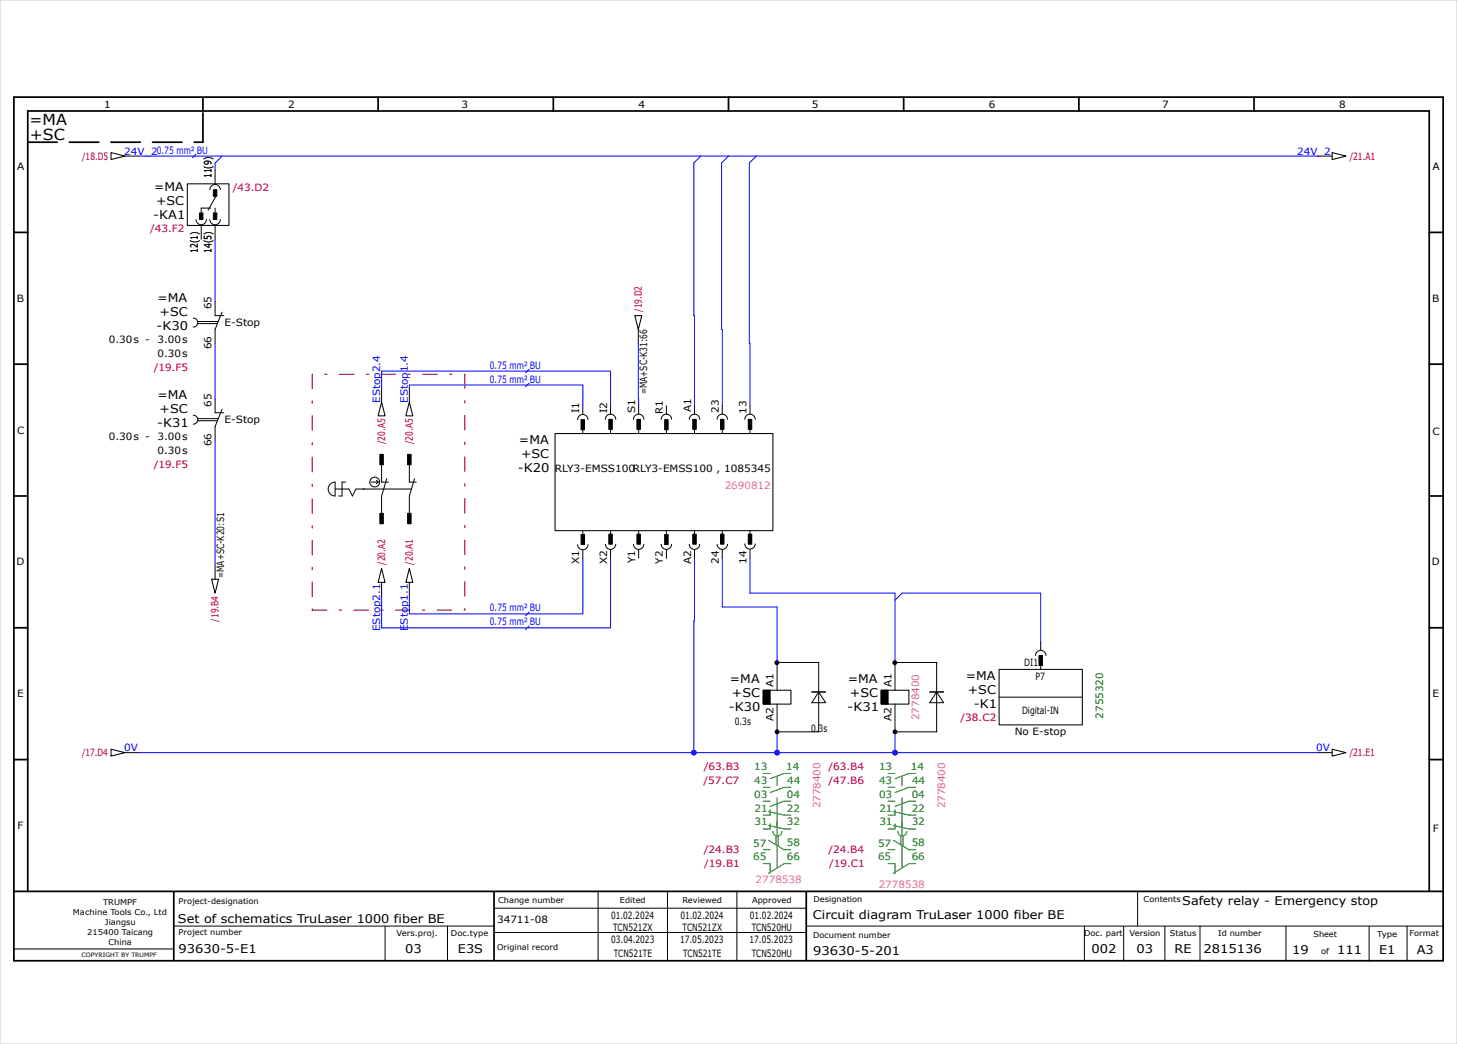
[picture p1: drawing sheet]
<svg xmlns="http://www.w3.org/2000/svg" width="420mm" height="301mm" viewBox="0 0 420 301" stroke-linecap="round" stroke-linejoin="round" font-family="sans-serif">
<g fill="none" stroke="#000" stroke-width=".5">
<path d="M4 28h412v249h-412zM58.5 28.2v3.8M109 28v4M159.5 28v4M210 28v4M260.5 28v4M311 28v4M361.5 28v4M4 67h4M412 67h4M4 105h4M412 105h4"/>
<path d="M4 143h4M412 143h4M4 181h4M412 181h4M4 219h4M412 219h4M4 257h412M8 257v-225h404v225M50.1 257.1v19.8M142.4 257.2v19.8M232.4 257.1v19.7"/>
</g>
<g fill="none" stroke="#000" stroke-width=".29">
<path d="M36 45h4M60.5 54.7a1.5 1.5 0 0 1 1.5-1.5 1.5 1.5 0 0 1 1.5 1.5M60.7 60h-2.7v1.3M62 49v4M62 55v2l-2 3.6M62 60v1.3M380 45h4M56.5 63.3a1.5 1.5 0 0 0 1.5 1.5 1.5 1.5 0 0 0 1.5-1.5M58 65v4M60.5 63.3a1.5 1.5 0 0 0 1.5 1.5 1.5 1.5 0 0 0 1.5-1.5M62 65v4M55.7 91.7a1.3 1.3 0 0 1 1.3 1.3 1.3 1.3 0 0 1-1.3 1.3"/>
<path d="M57 92.7h5.9M57 93.3h5.6M62 87v4h2.5M64 90l-2 5v4M184 95v4M55.7 119.7a1.3 1.3 0 0 1 1.3 1.3 1.3 1.3 0 0 1-1.3 1.3M62 115v4h2.5M64 118l-2 5v4M110 111.9v4M118 111.9v4M168 117v2.5M176 116.9v2.5"/>
<path d="M184.1 116.9v2.5M192.1 117v2.5M200.2 116.9v2.5M208.2 116.9v2.5M216.2 116.9v2.5M57 120.7h5.9M57 121.3h5.6M95.2 139.6l1.4-.6v4a2 2 0 0 1-1.8-1.2 2 2 0 0 1 .4-2.2zM99.6 139h-1v4h-1M107 139h2M108.5 138.5l.5 .5M109 139l-.5 .5"/>
<path d="M110 131v8h2M111.5 138l-1.5 5v6M118 134v5h2M119.5 138l-1.5 5v6M166.5 121a1.5 1.5 0 0 1 1.5-1.5 1.5 1.5 0 0 1 1.5 1.5M168 123v2M174.5 120.9a1.5 1.5 0 0 1 1.5-1.5 1.5 1.5 0 0 1 1.5 1.5M176 122.9v2M182.6 120.9a1.5 1.5 0 0 1 1.5-1.5 1.5 1.5 0 0 1 1.5 1.5M184.1 122.9v2M190.6 120.9a1.5 1.5 0 0 1 1.5-1.5 1.5 1.5 0 0 1 1.5 1.5M192.1 123v2"/>
<path d="M198.7 120.9a1.5 1.5 0 0 1 1.5-1.5 1.5 1.5 0 0 1 1.5 1.5M200.2 122.9v2M206.7 120.9a1.5 1.5 0 0 1 1.5-1.5 1.5 1.5 0 0 1 1.5 1.5M208.2 122.9v2M214.7 120.9a1.5 1.5 0 0 1 1.5-1.5 1.5 1.5 0 0 1 1.5 1.5M216.2 122.9v2M100.6 141l1 2 1-2M166.5 157a1.5 1.5 0 0 0 1.5 1.5 1.5 1.5 0 0 0 1.5-1.5M168 153v2M168 158.5v2.5M174.5 156.9a1.5 1.5 0 0 0 1.5 1.5 1.5 1.5 0 0 0 1.5-1.5M176 152.9v2"/>
<path d="M176 158.4v2.5M182.6 156.9a1.5 1.5 0 0 0 1.5 1.5 1.5 1.5 0 0 0 1.5-1.5M184.1 152.9v2M184.1 158.4v2.5M190.6 156.9a1.5 1.5 0 0 0 1.5 1.5 1.5 1.5 0 0 0 1.5-1.5M192.1 153v2M192.1 158.5v2.5M198.7 156.9a1.5 1.5 0 0 0 1.5 1.5 1.5 1.5 0 0 0 1.5-1.5M200.2 152.9v2M200.2 158.4v2.5M206.7 156.9a1.5 1.5 0 0 0 1.5 1.5 1.5 1.5 0 0 0 1.5-1.5M208.2 152.9v2"/>
<path d="M208.2 158.4v2.5M214.7 156.8a1.5 1.5 0 0 0 1.5 1.5 1.5 1.5 0 0 0 1.5-1.5M216.2 152.9v2M216.2 158.4v2.5M62 163v4M110 167.9v4M118 167.9v4M234 199.5h4M236 191v20M236 199.5l2 3.1h-4zM236.1 191h-12.1v8M258 199v-8h12.1l-.1 20h-12v-8"/>
<path d="M268 199.5h4M270 199.5l2 3.1h-4zM298.5 189a1.5 1.5 0 0 1 1.5-1.5 1.5 1.5 0 0 1 1.5 1.5M300 185v2.5M300 192v1M36 217h4M224 203v8h12.1M288 201h24M380 217h4M172.4 256.9v20M192.4 256.9v20M212.4 256.9v20"/>
<path d="M327.9 256.9v10M4.1 273.6h45.7M50.1 267h92.2M111 267v10M129 267v10M142.4 261.9h90M142.4 268.9h90M232.5 267h183.5M312.6 267v10M323.9 267.1v10M335.8 267.1v10M345.9 267v10.1"/>
<path d="M370.7 267v9.8M394.7 267.1v10M405.6 267v10"/>
<circle cx="108" cy="139" r="1.41"/>
</g>
<path d="M8 41h50.5M58.5 41v-8.8" fill="none" stroke="#000" stroke-width=".5" stroke-dasharray="8.5 3.5"/>
<path d="M0 0h420v301h-420z" fill="none" stroke="#c9c9c9" stroke-width=".29"/>
<path d="M90 107.9h44v68h-44z" fill="none" stroke="#800000" stroke-width=".29" stroke-dasharray="4.2 3.5 .7 3.5"/>
<g fill="#000" stroke="#000" stroke-width=".29">
<path d="M61.5 54.7h1v1.9h-1z" fill-rule="evenodd"/>
<path d="M57.5 61.4h1v1.9h-1z" fill-rule="evenodd"/>
<path d="M61.5 61.4h1v1.9h-1z" fill-rule="evenodd"/>
<path d="M109.5 131h1v3h-1z" fill-rule="evenodd"/>
<path d="M117.5 131h1v3h-1z" fill-rule="evenodd"/>
<path d="M167.5 121h1v2.9h-1z" fill-rule="evenodd"/>
<path d="M175.5 120.9h1v2.9h-1z" fill-rule="evenodd"/>
<path d="M183.6 120.9h1v2.9h-1z" fill-rule="evenodd"/>
<path d="M191.6 121h1v2.9h-1z" fill-rule="evenodd"/>
<path d="M199.7 120.9h1v2.9h-1z" fill-rule="evenodd"/>
<path d="M207.7 120.9h1v2.9h-1z" fill-rule="evenodd"/>
<path d="M215.7 120.9h1v2.9h-1z" fill-rule="evenodd"/>
<path d="M109.5 148h1v3h-1z" fill-rule="evenodd"/>
<path d="M117.5 148h1v3h-1z" fill-rule="evenodd"/>
<path d="M167.5 154.1h1v2.9h-1z" fill-rule="evenodd"/>
<path d="M175.5 154h1v2.9h-1z" fill-rule="evenodd"/>
<path d="M183.6 154h1v2.9h-1z" fill-rule="evenodd"/>
<path d="M191.6 154.1h1v2.9h-1z" fill-rule="evenodd"/>
<path d="M199.7 154h1v2.9h-1z" fill-rule="evenodd"/>
<path d="M207.7 154h1v2.9h-1z" fill-rule="evenodd"/>
<path d="M215.7 154h1v2.9h-1z" fill-rule="evenodd"/>
<path d="M299.5 189h1v2.9h-1z" fill-rule="evenodd"/>
<path d="M220 199h2v4h-2z" fill-rule="evenodd"/>
<path d="M254 199h2v4h-2z" fill-rule="evenodd"/>
<circle cx="223.9" cy="191.1" r=".56"/>
<circle cx="257.9" cy="191.1" r=".56"/>
<circle cx="224" cy="211" r=".56"/>
<circle cx="258" cy="211" r=".56"/>
</g>
<g fill="none" stroke="#000" stroke-width=".3">
<path d="M32 44l4 1-4 1zM54 53h12v12h-12zM384 44l4 1-4 1zM183 91h2l-1 4zM110 115.9l1 4h-2zM118 115.9l1 4h-2zM160 125h62.8v28h-62.8zM61 167h2l-1 4zM110 163.9l1 4h-2zM118 163.9l1 4h-2zM220 199h8v4h-8zM254 199h8v4h-8z"/>
<path d="M288 193h24v16h-24zM32 216l4 1-4 1zM384 216l4 1-4 1z"/>
</g>
<path d="M96.6 141h4M102.6 141h2.5M104.6 141h6M110.7 141h7.9" fill="none" stroke="#000" stroke-width=".29" stroke-dasharray="8.5 3.5"/>
<g fill="none" stroke="#00f" stroke-width=".29">
<path d="M40 45h340M64 45l-2 2v2M202 45l-2 2 .2 69.9M210 45l-2 2 .2 69.9M218 45l-2 2v52h.2v17.9M62 69v18M62 99v16M184 99l.1 17.9M110 111.9v-4.9h66v9.9M118 111.9v-.9h50v6M62 127v36M168 161v16h-50v-5.1"/>
<path d="M176 160.9v20.1h-66v-9.1M200.2 160.9l-.2 56.1M208.2 160.9v14.1h15.8v16M216.2 160.9v10.1h41.8v20M258 173l2-2h40v14M40 217h340M224 211v6M258 211v6"/>
</g>
<path d="M224 238.5v-14.6M260 238.5v-14.6M224 250.1v-6.1M224 240.9v-3.9M260 250.1v-6.1M260 240.9v-3.9" fill="none" stroke="#008000" stroke-width=".29" stroke-dasharray="8.5 3.5"/>
<g fill="none" stroke="#008000" stroke-width=".29">
<path d="M220 231h2M220 227h2M220 223h2M221.5 234l4.5 1h2M221.5 238l4.5 1h2M222 233.5v1.5h-2M222 237.5v1.5h-2M222.8 239.7a1.3 1.3 0 0 0 1.3 1.3 1.3 1.3 0 0 0 1.3-1.3M228 231h-2l-4 1.5M228 227h-2l-4 1.5M228 223h-2l-4 1.5M256 231h2"/>
<path d="M256 227h2M256 223h2M257.5 234l4.5 1h2M257.5 238l4.5 1h2M258 233.5v1.5h-2M258 237.5v1.5h-2M258.8 239.7a1.3 1.3 0 0 0 1.3 1.3 1.3 1.3 0 0 0 1.3-1.3M264 231h-2l-4 1.5M264 227h-2l-4 1.5M264 223h-2l-4 1.5M220 249h2v2.8M220 245h2"/>
<path d="M221.6 242.3l4.4 2.7h2M223.7 241v2.6M224.3 241v2.9M225.9 249.1l-4.4 2.7M226 249h2M256 245h2M256 249h2v2.8M257.6 242.3l4.4 2.7h2M259.7 241v2.6M260.3 241v2.9M261.9 249.1l-4.4 2.7M262 249h2"/>
</g>
<g fill="#00f">
<circle cx="224" cy="217" r=".85"/>
<circle cx="258" cy="217" r=".85"/>
<circle cx="200" cy="217" r=".85"/>
</g>
<path d="M56.5 44.5l-1 1M152.5 106.5l-1 1M152.5 110.5l-1 1M152.5 176.5l-1 1M152.5 180.5l-1 1" fill="none" stroke="#00f" stroke-width=".3"/>
<g font-size="4.4">
<text x="8.5" y="36">=MA</text>
<text x="8.6" y="40.5">+SC</text>
</g>
<g font-size="3.5">
<text x="44.4" y="55">=MA</text>
<text x="45" y="59">+SC</text>
<text x="44.2" y="63">-KA1</text>
<text x="45.4" y="87">=MA</text>
<text x="45.1" y="95">-K30</text>
<text x="46" y="91">+SC</text>
<text x="45.4" y="115">=MA</text>
<text x="46" y="119">+SC</text>
<text x="45.3" y="123">-K31</text>
<text x="149.6" y="128">=MA</text>
<text x="150.2" y="132">+SC</text>
<text x="149.3" y="136">-K20</text>
<text x="210.4" y="197">=MA</text>
<text x="244.4" y="197">=MA</text>
<text x="278.4" y="196">=MA</text>
<text x="211" y="201">+SC</text>
<text x="245" y="201">+SC</text>
<text x="279" y="200">+SC</text>
<text x="280.7" y="204">-K1</text>
<text x="210.1" y="205">-K30</text>
<text x="244.3" y="205">-K31</text>
<text x="340.8" y="261">Safety relay - Emergency stop</text>
<text x="51.3" y="266">Set of schematics TruLaser 1000 fiber BE</text>
<text x="234.3" y="265">Circuit diagram TruLaser 1000 fiber BE</text>
<text x="51.5" y="274.7">93630-5-E1</text>
<text x="116.8" y="274.9">03</text>
<text x="132" y="274.9">E3S</text>
<text x="234.4" y="275.3">93630-5-201</text>
<text x="314.6" y="274.8">002</text>
<text x="327.6" y="274.9">03</text>
<text x="338.6" y="274.8">RE</text>
<text x="346.9" y="274.7">2815136</text>
<text x="372.5" y="275">19</text>
<text x="385.4" y="275">111</text>
<text x="397.6" y="275">E1</text>
<text x="408.4" y="275">A3</text>
</g>
<g font-size="2.9">
<text x="30" y="31">1</text>
<text x="83" y="31">2</text>
<text x="133.1" y="31">3</text>
<text x="184.1" y="31">4</text>
<text x="234.1" y="31">5</text>
<text x="285" y="31">6</text>
<text x="335" y="31">7</text>
<text x="386" y="31">8</text>
<text x="5" y="49">A</text>
<text x="61" y="51.4" transform="rotate(-90 61 51.4)">11(9)</text>
<text x="413" y="49">A</text>
<text x="57" y="73" transform="rotate(-90 57 73)">12(1)</text>
<text x="61" y="73" transform="rotate(-90 61 73)">14(5)</text>
<text x="4.8" y="87">B</text>
<text x="61" y="89.2" transform="rotate(-90 61 89.2)">65</text>
<text x="412.8" y="87">B</text>
<text x="64.7" y="94">E-Stop</text>
<text x="31.4" y="99">0.30s -</text>
<text x="45.4" y="99">3.00s</text>
<text x="61" y="100.7" transform="rotate(-90 61 100.7)">66</text>
<text x="45.4" y="103">0.30s</text>
<text x="186.6" y="113.7" transform="rotate(-90 186.6 113.7)">=MA+SC-K31:66</text>
<text x="61" y="117.2" transform="rotate(-90 61 117.2)">65</text>
<text x="167" y="119.2" transform="rotate(-90 167 119.2)">I1</text>
<text x="175" y="119.1" transform="rotate(-90 175 119.1)">I2</text>
<text x="183.1" y="119.1" transform="rotate(-90 183.1 119.1)">S1</text>
<text x="191.1" y="119.3" transform="rotate(-90 191.1 119.3)">R1</text>
<text x="199.2" y="118.9" transform="rotate(-90 199.2 118.9)">A1</text>
<text x="207.2" y="119.1" transform="rotate(-90 207.2 119.1)">23</text>
<text x="215.2" y="119.3" transform="rotate(-90 215.2 119.3)">13</text>
<text x="5" y="125">C</text>
<text x="64.7" y="122">E-Stop</text>
<text x="413" y="125.5">C</text>
<text x="31.4" y="127">0.30s -</text>
<text x="45.4" y="131">0.30s</text>
<text x="45.4" y="127">3.00s</text>
<text x="61" y="128.7" transform="rotate(-90 61 128.7)">66</text>
<text x="159.9" y="136">RLY3-EMSS100RLY3-EMSS100 , 1085345</text>
<text x="4.8" y="163">D</text>
<text x="64.6" y="166.7" transform="rotate(-90 64.6 166.7)">=MA+SC-K20:S1</text>
<text x="167" y="162.7" transform="rotate(-90 167 162.7)">X1</text>
<text x="175" y="162.7" transform="rotate(-90 175 162.7)">X2</text>
<text x="183.1" y="162.3" transform="rotate(-90 183.1 162.3)">Y1</text>
<text x="191.1" y="162.5" transform="rotate(-90 191.1 162.5)">Y2</text>
<text x="199.2" y="162.7" transform="rotate(-90 199.2 162.7)">A2</text>
<text x="207.2" y="162.6" transform="rotate(-90 207.2 162.6)">24</text>
<text x="215.2" y="162.6" transform="rotate(-90 215.2 162.6)">14</text>
<text x="412.7" y="163">D</text>
<text x="223" y="198" transform="rotate(-90 223 198)">A1</text>
<text x="257" y="198" transform="rotate(-90 257 198)">A1</text>
<text x="295.2" y="192">DI1</text>
<text x="298.5" y="196">P7</text>
<text x="5" y="201">E</text>
<text x="413" y="201">E</text>
<text x="211.8" y="209">0.3s</text>
<text x="223" y="207.8" transform="rotate(-90 223 207.8)">A2</text>
<text x="257" y="207.8" transform="rotate(-90 257 207.8)">A2</text>
<text x="294.6" y="206">Digital-IN</text>
<text x="233.8" y="211">0.3s</text>
<text x="292.5" y="212">No E-stop</text>
<text x="5.1" y="239">F</text>
<text x="413" y="240">F</text>
<text x="143.3" y="266">34711-08</text>
<text x="176.1" y="264.9">01.02.2024</text>
<text x="176.8" y="268.4">TCN521ZX</text>
<text x="196.1" y="264.9">01.02.2024</text>
<text x="196.8" y="268.4">TCN521ZX</text>
<text x="216.1" y="264.9">01.02.2024</text>
<text x="216.7" y="268.4">TCN520HU</text>
<text x="176.2" y="271.9">03.04.2023</text>
<text x="176.9" y="275.9">TCN521TE</text>
<text x="196" y="271.9">17.05.2023</text>
<text x="196.9" y="275.9">TCN521TE</text>
<text x="216" y="271.9">17.05.2023</text>
<text x="216.7" y="275.9">TCN520HU</text>
</g>
<g font-size="2.9" fill="#b60000">
<text x="23.7" y="46">/18.D5</text>
<text x="389.1" y="46">/21.A1</text>
<text x="67.1" y="55">/43.D2</text>
<text x="43.3" y="67">/43.F2</text>
<text x="185" y="89.9" transform="rotate(-90 185 89.9)">/19.D2</text>
<text x="44.3" y="107">/19.F5</text>
<text x="111" y="128" transform="rotate(-90 111 128)">/20.A5</text>
<text x="119" y="128" transform="rotate(-90 119 128)">/20.A5</text>
<text x="44.3" y="135">/19.F5</text>
<text x="111" y="162.8" transform="rotate(-90 111 162.8)">/20.A2</text>
<text x="119" y="162.8" transform="rotate(-90 119 162.8)">/20.A1</text>
<text x="63" y="179.2" transform="rotate(-90 63 179.2)">/19.B4</text>
<text x="276.9" y="208">/38.C2</text>
<text x="23.6" y="218">/17.D4</text>
<text x="202.9" y="222">/63.B3</text>
<text x="238.8" y="222">/63.B4</text>
<text x="389.1" y="218">/21.E1</text>
<text x="202.8" y="226">/57.C7</text>
<text x="238.8" y="226">/47.B6</text>
<text x="202.9" y="246">/24.B3</text>
<text x="238.8" y="246">/24.B4</text>
<text x="203" y="250">/19.B1</text>
<text x="239" y="250">/19.C1</text>
</g>
<g font-size="2.9" fill="#00f">
<text x="35.8" y="44.6">24V_20.75 mm² BU</text>
<text x="373.9" y="44.6">24V_2</text>
<text x="141.2" y="106.3">0.75 mm² BU</text>
<text x="141.2" y="110.3">0.75 mm² BU</text>
<text x="109.6" y="116.2" transform="rotate(-90 109.6 116.2)">EStop2.4</text>
<text x="117.6" y="116.2" transform="rotate(-90 117.6 116.2)">EStop1.4</text>
<text x="141.2" y="176.3">0.75 mm² BU</text>
<text x="109.6" y="182" transform="rotate(-90 109.6 182)">EStop2.1</text>
<text x="117.6" y="182" transform="rotate(-90 117.6 182)">EStop1.1</text>
<text x="141.2" y="180.3">0.75 mm² BU</text>
<text x="35.8" y="216.6">0V</text>
<text x="379.4" y="216.6">0V</text>
</g>
<g font-size="2.9" fill="#f0f">
<text x="208.9" y="141">2690812</text>
<text x="265" y="207.6" transform="rotate(-90 265 207.6)">2778400</text>
<text x="236.5" y="233.1" transform="rotate(-90 236.5 233.1)">2778400</text>
<text x="272.5" y="233.1" transform="rotate(-90 272.5 233.1)">2778400</text>
<text x="217.8" y="254.5">2778538</text>
<text x="253.3" y="256">2778538</text>
</g>
<g font-size="2.9" fill="#008000">
<text x="318" y="207.2" transform="rotate(-90 318 207.2)">2755320</text>
<text x="217.4" y="222">13</text>
<text x="226.6" y="222">14</text>
<text x="253.4" y="222">13</text>
<text x="262.6" y="222">14</text>
<text x="217.4" y="226">43</text>
<text x="226.9" y="226">44</text>
<text x="253.4" y="226">43</text>
<text x="262.9" y="226">44</text>
<text x="217.4" y="230">03</text>
<text x="217.5" y="234">21</text>
<text x="226.8" y="230">04</text>
<text x="226.8" y="234">22</text>
<text x="253.4" y="230">03</text>
<text x="253.5" y="234">21</text>
<text x="262.8" y="230">04</text>
<text x="262.8" y="234">22</text>
<text x="217.5" y="238">31</text>
<text x="226.8" y="238">32</text>
<text x="253.5" y="238">31</text>
<text x="262.8" y="238">32</text>
<text x="217.1" y="244.1">57</text>
<text x="226.8" y="244">58</text>
<text x="253.1" y="244.1">57</text>
<text x="262.8" y="244">58</text>
<text x="217.1" y="248">65</text>
<text x="226.8" y="248">66</text>
<text x="253.1" y="248">65</text>
<text x="262.8" y="248">66</text>
</g>
<g font-size="2.3">
<text x="21" y="263.8">Machine Tools Co., Ltd</text>
<text x="29.7" y="260.8">TRUMPF</text>
<text x="51.5" y="260.7">Project-designation</text>
<text x="143.6" y="260.4">Change number</text>
<text x="178.7" y="260.4">Edited</text>
<text x="196.7" y="260.4">Reviewed</text>
<text x="216.8" y="260.4">Approved</text>
<text x="234.5" y="260.2">Designation</text>
<text x="329.7" y="260.1">Contents</text>
<text x="25.2" y="269.6">215400 Taicang</text>
<text x="30.3" y="266.7">Jiangsu</text>
<text x="51.5" y="269.7">Project number</text>
<text x="114.3" y="269.9">Vers.proj.</text>
<text x="130" y="269.9">Doc.type</text>
<text x="312.5" y="269.8">Doc. part</text>
<text x="325.6" y="269.9">Version</text>
<text x="337.3" y="269.8">Status</text>
<text x="351.2" y="269.8">Id number</text>
<text x="406.4" y="270">Format</text>
<text x="31.3" y="272.5">China</text>
<text x="143.3" y="273.9">Original record</text>
<text x="234.4" y="270.3">Document number</text>
<text x="378.6" y="270">Sheet</text>
<text x="380.8" y="275">of</text>
<text x="397" y="270">Type</text>
</g>
<text font-size="1.7" x="23.5" y="275.8">COPYRIGHT BY TRUMPF</text>
</svg>
